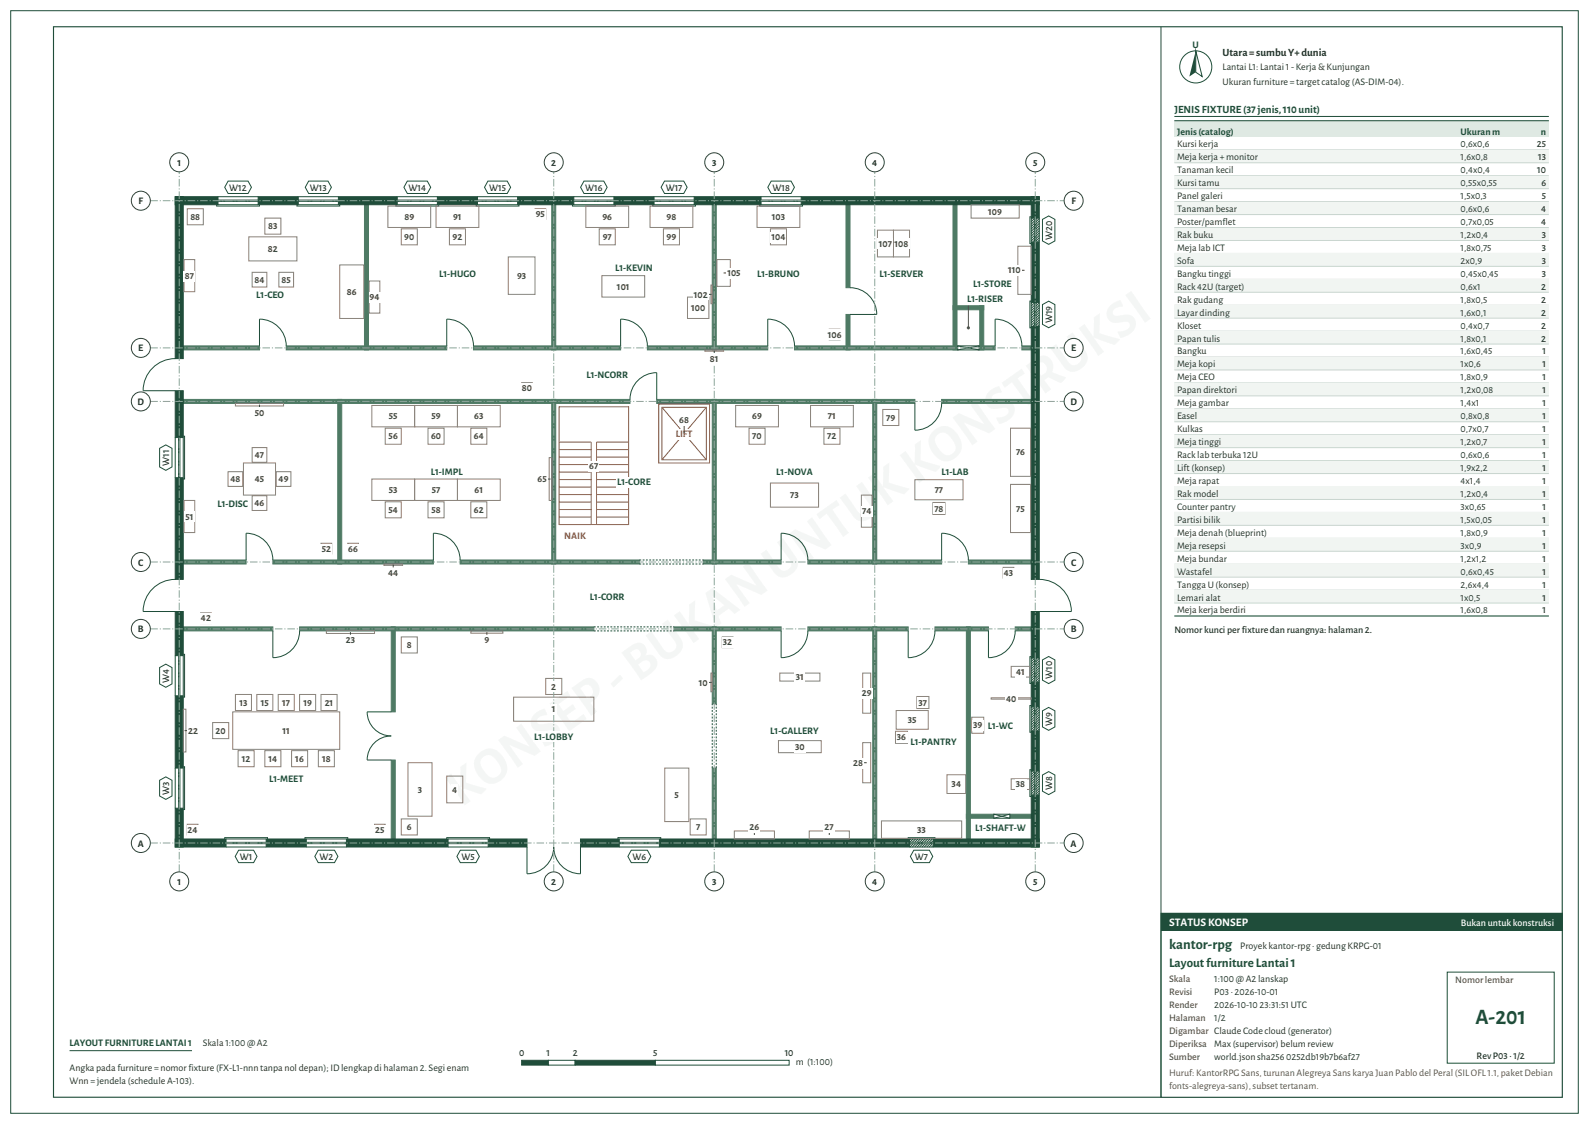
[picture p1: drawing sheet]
<svg xmlns="http://www.w3.org/2000/svg" width="594mm" height="420mm" viewBox="0 0 594 420" stroke-linecap="round" stroke-linejoin="round" font-family="sans-serif">
<g fill="#4e7a64" stroke="#4e7a64" stroke-width=".37">
<path d="M66.3 234.2h35.7v1.5h-35.7z" fill-rule="evenodd"/>
<path d="M112 234.2h110v1.5h-110z" fill-rule="evenodd"/>
<path d="M252 234.2h40v1.5h-40z" fill-rule="evenodd"/>
<path d="M302 234.2h37.5v1.5h-37.5z" fill-rule="evenodd"/>
<path d="M66.3 209.2h25.7v1.5h-25.7z" fill-rule="evenodd"/>
<path d="M102 209.2h60v1.5h-60z" fill-rule="evenodd"/>
<path d="M172 209.2h67v1.5h-67z" fill-rule="evenodd"/>
<path d="M302 209.2h50v1.5h-50z" fill-rule="evenodd"/>
<path d="M66.3 149.2h169.2v1.5h-169.2z" fill-rule="evenodd"/>
<path d="M245.5 149.2h96.5v1.5h-96.5z" fill-rule="evenodd"/>
<path d="M352 149.2h35.8v1.5h-35.8z" fill-rule="evenodd"/>
<path d="M66.3 129.2h30.7v1.5h-30.7z" fill-rule="evenodd"/>
<path d="M107 129.2h60v1.5h-60z" fill-rule="evenodd"/>
<path d="M177 129.2h55v1.5h-55z" fill-rule="evenodd"/>
<path d="M242 129.2h45v1.5h-45z" fill-rule="evenodd"/>
<path d="M297 129.2h61v1.5h-61z" fill-rule="evenodd"/>
<path d="M126.2 149.2h1.6v61.5h-1.6z" fill-rule="evenodd"/>
<path d="M136.3 74.2h1.4v56.5h-1.4z" fill-rule="evenodd"/>
<path d="M146.2 284h1.6v31.7h-1.6z" fill-rule="evenodd"/>
<path d="M146.2 234.2h1.6v31.8h-1.6z" fill-rule="evenodd"/>
<path d="M206.3 149.2h1.4v61.5h-1.4z" fill-rule="evenodd"/>
<path d="M206.3 74.2h1.4v56.5h-1.4z" fill-rule="evenodd"/>
<path d="M266.3 287h1.5v28.7h-1.5z" fill-rule="evenodd"/>
<path d="M266.3 149.2h1.5v61.5h-1.5z" fill-rule="evenodd"/>
<path d="M266.3 74.2h1.5v56.5h-1.5z" fill-rule="evenodd"/>
<path d="M316.3 74.2h1.5v33.3h-1.5z" fill-rule="evenodd"/>
<path d="M326.2 234.2h1.5v81.5h-1.5z" fill-rule="evenodd"/>
<path d="M326.2 149.2h1.5v61.5h-1.5z" fill-rule="evenodd"/>
<path d="M356.3 74.2h1.4v56.5h-1.4z" fill-rule="evenodd"/>
<path d="M361.3 234.2h1.5v81.5h-1.5z" fill-rule="evenodd"/>
</g>
<g fill="#1f4d3a" stroke="#1f4d3a" stroke-width=".37">
<path d="M65.5 313.5h19v3h-19z" fill-rule="evenodd"/>
<path d="M99.5 313.5h15v3h-15z" fill-rule="evenodd"/>
<path d="M129.5 313.5h38v3h-38z" fill-rule="evenodd"/>
<path d="M182.5 313.5h14.5v3h-14.5z" fill-rule="evenodd"/>
<path d="M217 313.5h14.5v3h-14.5z" fill-rule="evenodd"/>
<path d="M246.5 313.5h93.5v3h-93.5z" fill-rule="evenodd"/>
<path d="M349 313.5h39.5v3h-39.5z" fill-rule="evenodd"/>
<path d="M65.5 73.5h16v3h-16z" fill-rule="evenodd"/>
<path d="M96.5 73.5h15v3h-15z" fill-rule="evenodd"/>
<path d="M126.5 73.5h22v3h-22z" fill-rule="evenodd"/>
<path d="M163.5 73.5h15v3h-15z" fill-rule="evenodd"/>
<path d="M193.5 73.5h21v3h-21z" fill-rule="evenodd"/>
<path d="M229.5 73.5h15v3h-15z" fill-rule="evenodd"/>
<path d="M259.5 73.5h25v3h-25z" fill-rule="evenodd"/>
<path d="M299.5 73.5h89v3h-89z" fill-rule="evenodd"/>
<path d="M65.5 302h3v14.5h-3z" fill-rule="evenodd"/>
<path d="M65.5 260h3v27h-3z" fill-rule="evenodd"/>
<path d="M65.5 228.5h3v16.5h-3z" fill-rule="evenodd"/>
<path d="M65.5 178.5h3v38h-3z" fill-rule="evenodd"/>
<path d="M65.5 146h3v17.5h-3z" fill-rule="evenodd"/>
<path d="M65.5 73.5h3v60.5h-3z" fill-rule="evenodd"/>
<path d="M385.5 297.1h3v19.4h-3z" fill-rule="evenodd"/>
<path d="M385.5 122h3v94.5h-3z" fill-rule="evenodd"/>
<path d="M385.5 90.5h3v22.5h-3z" fill-rule="evenodd"/>
<path d="M385.5 73.5h3v8h-3z" fill-rule="evenodd"/>
</g>
<path d="M65.5 134a12 12 0 0 0-12 12h12M97 129.2v-10a10 10 0 0 1 10 10M65.5 216.5a12 12 0 0 0-12 12h12M92 209.2v-10a10 10 0 0 1 10 10M102 235.7v10a10 10 0 0 0 10-10M146.2 266h-9a9 9 0 0 0 9 9 9 9 0 0 0-9 9h9M84 313.5v-.5h16v.5M84.5 316.5h15M84.5 313.5h15M84.5 315.2h15M84.5 314.7h15M197 316.5v10a10 10 0 0 0 10-10 10 10 0 0 0 10 10v-10" fill="none" stroke="#1f4d3a" stroke-width=".37"/>
<path d="M89.2 317.7h5.6l1.3 2.3-1.3 2.3h-5.6l-1.3-2.3z" fill-rule="evenodd" fill="#fff" stroke="#1f4d3a" stroke-width=".37"/>
<path d="M114 313.5v-.5h16v.5M114.5 316.5h15M114.5 313.5h15M114.5 315.2h15M114.5 314.7h15" fill="none" stroke="#1f4d3a" stroke-width=".37"/>
<path d="M119 317.7h6l1.3 2.3-1.3 2.3h-6l-1.3-2.3z" fill-rule="evenodd" fill="#fff" stroke="#1f4d3a" stroke-width=".37"/>
<path d="M65.5 287v15M66.8 287v15M67.2 287v15M68.5 286.5h.5v16h-.5M68.5 287v15" fill="none" stroke="#1f4d3a" stroke-width=".37"/>
<path d="M59.7 291.6l2.3-1.3 2.3 1.3v5.8l-2.3 1.3-2.3-1.3z" fill-rule="evenodd" fill="#fff" stroke="#1f4d3a" stroke-width=".37"/>
<path d="M65.5 245v15M66.8 245v15M67.2 245v15M68.5 244.5h.5v16h-.5M68.5 245v15" fill="none" stroke="#1f4d3a" stroke-width=".37"/>
<path d="M59.7 249.4l2.3-1.2 2.3 1.2v6.2l-2.3 1.2-2.3-1.2z" fill-rule="evenodd" fill="#fff" stroke="#1f4d3a" stroke-width=".37"/>
<path d="M167 313.5v-.5h16v.5M167.5 316.5h15M167.5 313.5h15M167.5 315.2h15M167.5 314.7h15" fill="none" stroke="#1f4d3a" stroke-width=".37"/>
<path d="M172.1 317.7h5.8l1.3 2.3-1.3 2.3h-5.8l-1.3-2.3z" fill-rule="evenodd" fill="#fff" stroke="#1f4d3a" stroke-width=".37"/>
<path d="M231 313.5v-.5h16v.5M231.5 316.5h15M231.5 313.5h15M231.5 315.2h15M231.5 314.7h15" fill="none" stroke="#1f4d3a" stroke-width=".37"/>
<path d="M236 317.7h6l1.3 2.3-1.3 2.3h-6l-1.3-2.3z" fill-rule="evenodd" fill="#fff" stroke="#1f4d3a" stroke-width=".37"/>
<g fill="none" stroke="#1f4d3a" stroke-width=".37">
<path d="M339.5 313.5v-.5h10v.5M340 316.5h9M340 313.5h9M340 315.2h9M340 314.7h9M340.4 313.5l-.4 .4M341.4 313.5l-1.4 1.3M342.2 313.5l-2.2 2.2M343.2 313.5l-3.1 3M344 313.5l-2.9 3M344.9 313.5l-2.9 3M345.8 313.5l-2.9 3"/>
<path d="M346.8 313.5l-3.1 3M347.7 313.5l-3.1 3M348.5 313.5l-3 3M349 313.9l-2.6 2.6M349 314.8l-1.6 1.7M349 315.7l-.7 .8"/>
</g>
<path d="M341.6 317.7h5.8l1.3 2.3-1.3 2.3h-5.8l-1.3-2.3z" fill-rule="evenodd" fill="#fff" stroke="#1f4d3a" stroke-width=".37"/>
<path d="M65.5 163.5v15M66.8 163.5v15M67.2 163.5v15M68.5 163h.5v16h-.5M68.5 163.5v15" fill="none" stroke="#1f4d3a" stroke-width=".37"/>
<path d="M59.7 167.5l2.3-1.3 2.3 1.3v7l-2.3 1.3-2.3-1.3z" fill-rule="evenodd" fill="#fff" stroke="#1f4d3a" stroke-width=".37"/>
<path d="M81 76.5v.5h16v-.5M81.5 76.5h15M81.5 73.5h15M81.5 75.2h15M81.5 74.7h15" fill="none" stroke="#1f4d3a" stroke-width=".37"/>
<path d="M85.3 67.7h7.4l1.3 2.3-1.3 2.3h-7.4l-1.3-2.3z" fill-rule="evenodd" fill="#fff" stroke="#1f4d3a" stroke-width=".37"/>
<path d="M111 76.5v.5h16v-.5M111.5 76.5h15M111.5 73.5h15M111.5 75.2h15M111.5 74.7h15" fill="none" stroke="#1f4d3a" stroke-width=".37"/>
<path d="M115.4 67.7h7.2l1.3 2.3-1.3 2.3h-7.2l-1.3-2.3z" fill-rule="evenodd" fill="#fff" stroke="#1f4d3a" stroke-width=".37"/>
<path d="M148 76.5v.5h16v-.5M148.5 76.5h15M148.5 73.5h15M148.5 75.2h15M148.5 74.7h15" fill="none" stroke="#1f4d3a" stroke-width=".37"/>
<path d="M152.3 67.7h7.4l1.3 2.3-1.3 2.3h-7.4l-1.3-2.3z" fill-rule="evenodd" fill="#fff" stroke="#1f4d3a" stroke-width=".37"/>
<path d="M178 76.5v.5h16v-.5M178.5 76.5h15M178.5 73.5h15M178.5 75.2h15M178.5 74.7h15" fill="none" stroke="#1f4d3a" stroke-width=".37"/>
<path d="M182.4 67.7h7.2l1.3 2.3-1.3 2.3h-7.2l-1.3-2.3z" fill-rule="evenodd" fill="#fff" stroke="#1f4d3a" stroke-width=".37"/>
<path d="M214 76.5v.5h16v-.5M214.5 76.5h15M214.5 73.5h15M214.5 75.2h15M214.5 74.7h15" fill="none" stroke="#1f4d3a" stroke-width=".37"/>
<path d="M218.3 67.7h7.4l1.3 2.3-1.3 2.3h-7.4l-1.3-2.3z" fill-rule="evenodd" fill="#fff" stroke="#1f4d3a" stroke-width=".37"/>
<path d="M244 76.5v.5h16v-.5M244.5 76.5h15M244.5 73.5h15M244.5 75.2h15M244.5 74.7h15" fill="none" stroke="#1f4d3a" stroke-width=".37"/>
<path d="M248.4 67.7h7.2l1.3 2.3-1.3 2.3h-7.2l-1.3-2.3z" fill-rule="evenodd" fill="#fff" stroke="#1f4d3a" stroke-width=".37"/>
<path d="M284 76.5v.5h16v-.5M284.5 76.5h15M284.5 73.5h15M284.5 75.2h15M284.5 74.7h15" fill="none" stroke="#1f4d3a" stroke-width=".37"/>
<path d="M288.3 67.7h7.4l1.3 2.3-1.3 2.3h-7.4l-1.3-2.3z" fill-rule="evenodd" fill="#fff" stroke="#1f4d3a" stroke-width=".37"/>
<g fill="none" stroke="#1f4d3a" stroke-width=".37">
<path d="M385.5 81h-.5v10h.5M385.5 81.5v9M385.9 81.5l-.4 .4M386.7 81.5v9M386.9 81.5l-1.4 1.3M387.3 81.5v9M387.8 81.5l-2.3 2.2M388.5 81.5v9M388.5 81.6l-3 3M388.5 82.5l-3 3M388.5 83.4l-3 3M388.5 84.3l-3 3"/>
<path d="M388.5 85.2l-3 3M388.5 86.1l-3 3M388.5 87l-3 3M388.5 87.9l-2.6 2.6M388.5 88.8l-1.6 1.7M388.5 89.7l-.7 .8"/>
</g>
<path d="M389.7 82l2.3-1.3 2.3 1.3v8l-2.3 1.3-2.3-1.3z" fill-rule="evenodd" fill="#fff" stroke="#1f4d3a" stroke-width=".37"/>
<g fill="none" stroke="#8a8076" stroke-width=".37">
<path d="M70 78h6v6h-6zM145 77h16v8h-16zM163 77h16v8h-16zM200 78h4v4h-4zM219 77h16v8h-16zM243 77h16v8h-16zM283 77h16v8h-16zM363 76.5h18v5h-18zM68.8 97h4v12h-4zM93 88.5h18v9h-18zM99 81.5h6v6h-6zM127 99h9v20h-9z"/>
<path d="M150 85.5h6v6h-6zM168 85.5h6v6h-6zM190 96h10v14h-10zM224 85.5h6v6h-6zM248 85.5h6v6h-6zM268 97h5v10h-5zM288 85.5h6v6h-6zM328 86h6v10h-6zM334 86h6v10h-6zM380.5 92h5v18h-5zM94.3 101.7h5.4v5.5h-5.4zM104.2 101.7h5.6v5.5h-5.6z"/>
<path d="M138 105h4v12h-4zM88 150.7h18v1h-18zM139 151.5h16v8h-16zM144 160h6v6h-6zM155 151.5h16v8h-16zM85.2 176.2h5.6v5.5h-5.6zM91 173h12v12h-12zM94.3 167.2h5.4v5.5h-5.4zM103.3 176.2h5.4v5.5h-5.4zM139 179h16v8h-16zM155 179h16v8h-16zM68.8 187h4v12h-4z"/>
<path d="M94.3 185.2h5.4v5.5h-5.4zM144 187.5h6v6h-6zM120 203h4v4h-4zM130 203h4v4h-4zM143.5 210.7h7v.5h-7zM75 229h4v4h-4zM122 235.7h18v1h-18zM150 238h6v6h-6zM88 259.5h6v6h-6zM96 259.5h6v6h-6zM104 259.5h6v6h-6zM112 259.5h6v6h-6z"/>
<path d="M120 259.5h6v6h-6zM68.5 265h1v16h-1zM79.5 270h6v6h-6zM87 266h40v14h-40zM89 280.5h6v6h-6zM99 280.5h6v6h-6zM109 280.5h6v6h-6zM119 280.5h6v6h-6zM152.5 285h9v20h-9zM70 308h4v4h-4zM140 308h4v4h-4zM150 306h6v6h-6z"/>
<path d="M258 306h6v6h-6zM274.5 310.5h15v3h-15zM302.5 310.5h15v3h-15zM329.5 306.7h30v6.5h-30z"/>
</g>
<path d="M209 152h26v44h-26z" fill="none" stroke="#b5532f" stroke-width=".37"/>
<path d="M67 325.8v-261.6" fill="none" stroke="#8fa99b" stroke-width=".37" stroke-dasharray="2.8 .7 .4 .7" stroke-linecap="butt"/>
<g fill="#fff" stroke="#2f4238" stroke-width=".37">
<circle cx="67" cy="329.4" r="3.6"/>
<circle cx="67" cy="60.6" r="3.6"/>
</g>
<path d="M207 325.8v-261.6" fill="none" stroke="#8fa99b" stroke-width=".37" stroke-dasharray="2.8 .7 .4 .7" stroke-linecap="butt"/>
<g fill="#fff" stroke="#2f4238" stroke-width=".37">
<circle cx="207" cy="329.4" r="3.6"/>
<circle cx="207" cy="60.6" r="3.6"/>
</g>
<path d="M267 325.8v-261.6" fill="none" stroke="#8fa99b" stroke-width=".37" stroke-dasharray="2.8 .7 .4 .7" stroke-linecap="butt"/>
<g fill="#fff" stroke="#2f4238" stroke-width=".37">
<circle cx="267" cy="329.4" r="3.6"/>
<circle cx="267" cy="60.6" r="3.6"/>
</g>
<path d="M327 325.8v-261.6" fill="none" stroke="#8fa99b" stroke-width=".37" stroke-dasharray="2.8 .7 .4 .7" stroke-linecap="butt"/>
<g fill="#fff" stroke="#2f4238" stroke-width=".37">
<circle cx="327" cy="329.4" r="3.6"/>
<circle cx="327" cy="60.6" r="3.6"/>
</g>
<path d="M387 325.8v-261.6" fill="none" stroke="#8fa99b" stroke-width=".37" stroke-dasharray="2.8 .7 .4 .7" stroke-linecap="butt"/>
<g fill="#fff" stroke="#2f4238" stroke-width=".37">
<circle cx="387" cy="329.4" r="3.6"/>
<circle cx="387" cy="60.6" r="3.6"/>
</g>
<path d="M56.2 315h341.6" fill="none" stroke="#8fa99b" stroke-width=".37" stroke-dasharray="2.8 .7 .4 .7" stroke-linecap="butt"/>
<g fill="#fff" stroke="#2f4238" stroke-width=".37">
<circle cx="52.6" cy="315" r="3.6"/>
<circle cx="401.4" cy="315" r="3.6"/>
</g>
<path d="M56.2 235h341.6" fill="none" stroke="#8fa99b" stroke-width=".37" stroke-dasharray="2.8 .7 .4 .7" stroke-linecap="butt"/>
<circle cx="52.6" cy="235" r="3.6" fill="#fff" stroke="#2f4238" stroke-width=".37"/>
<path d="M56.2 210h341.6" fill="none" stroke="#8fa99b" stroke-width=".37" stroke-dasharray="2.8 .7 .4 .7" stroke-linecap="butt"/>
<circle cx="52.6" cy="210" r="3.6" fill="#fff" stroke="#2f4238" stroke-width=".37"/>
<path d="M56.2 150h341.6" fill="none" stroke="#8fa99b" stroke-width=".37" stroke-dasharray="2.8 .7 .4 .7" stroke-linecap="butt"/>
<circle cx="52.6" cy="150" r="3.6" fill="#fff" stroke="#2f4238" stroke-width=".37"/>
<path d="M56.2 130h341.6" fill="none" stroke="#8fa99b" stroke-width=".37" stroke-dasharray="2.8 .7 .4 .7" stroke-linecap="butt"/>
<circle cx="52.6" cy="130" r="3.6" fill="#fff" stroke="#2f4238" stroke-width=".37"/>
<path d="M56.2 75h341.6" fill="none" stroke="#8fa99b" stroke-width=".37" stroke-dasharray="2.8 .7 .4 .7" stroke-linecap="butt"/>
<g fill="#fff" stroke="#2f4238" stroke-width=".37">
<circle cx="52.6" cy="75" r="3.6"/>
<circle cx="401.4" cy="75" r="3.6"/>
</g>
<g fill="#fff">
<path d="M100.2 289.4h13.6v3.9h-13.6z" fill-rule="evenodd"/>
<path d="M364.2 307.4h19.6v3.9h-19.6z" fill-rule="evenodd"/>
<path d="M80.9 186.4h12.2v3.9h-12.2z" fill-rule="evenodd"/>
<path d="M95.4 108.4h11.2v3.9h-11.2z" fill-rule="evenodd"/>
<path d="M163.8 100.4h14.4v3.9h-14.4z" fill-rule="evenodd"/>
<path d="M229.6 98.4h14.8v3.9h-14.8z" fill-rule="evenodd"/>
<path d="M282.7 100.4h16.6v3.9h-16.6z" fill-rule="evenodd"/>
<path d="M328.4 100.4h17.2v3.9h-17.2z" fill-rule="evenodd"/>
<path d="M155.8 293.2h2.4v3.9h-2.4z" fill-rule="evenodd"/>
<path d="M151.7 307.2h2.6v3.9h-2.6z" fill-rule="evenodd"/>
<path d="M259.9 307.2h2.2v3.9h-2.2z" fill-rule="evenodd"/>
<path d="M151.7 239.2h2.6v3.9h-2.6z" fill-rule="evenodd"/>
<path d="M105.2 271.2h3.6v3.9h-3.6z" fill-rule="evenodd"/>
<path d="M90 281.7h4v3.9h-4z" fill-rule="evenodd"/>
<path d="M89.1 260.7h3.8v3.9h-3.8z" fill-rule="evenodd"/>
<path d="M100 281.7h4v3.9h-4z" fill-rule="evenodd"/>
<path d="M97.1 260.7h3.8v3.9h-3.8z" fill-rule="evenodd"/>
<path d="M110 281.7h4v3.9h-4z" fill-rule="evenodd"/>
<path d="M105.2 260.7h3.6v3.9h-3.6z" fill-rule="evenodd"/>
<path d="M120 281.7h4v3.9h-4z" fill-rule="evenodd"/>
<path d="M113.1 260.7h3.8v3.9h-3.8z" fill-rule="evenodd"/>
<path d="M80.2 271.2h4.6v3.9h-4.6z" fill-rule="evenodd"/>
<path d="M121 260.7h4v3.9h-4z" fill-rule="evenodd"/>
</g>
<path d="M69 273h1" fill="none" stroke="#4a423b" stroke-width=".37"/>
<path d="M70 271.2h4.5v3.9h-4.5z" fill-rule="evenodd" fill="#fff"/>
<path d="M131 236.2v1" fill="none" stroke="#4a423b" stroke-width=".37"/>
<g fill="#fff">
<path d="M128.9 237.3h4.2v4h-4.2z" fill-rule="evenodd"/>
<path d="M69.8 308.2h4.4v3.9h-4.4z" fill-rule="evenodd"/>
<path d="M139.9 308.2h4.2v3.9h-4.2z" fill-rule="evenodd"/>
</g>
<path d="M282 311v1" fill="none" stroke="#4a423b" stroke-width=".37"/>
<path d="M279.8 307.2h4.4v3.9h-4.4z" fill-rule="evenodd" fill="#fff"/>
<path d="M310 311v1" fill="none" stroke="#4a423b" stroke-width=".37"/>
<g fill="#fff">
<path d="M307.9 307.2h4.2v3.9h-4.2z" fill-rule="evenodd"/>
<path d="M342.5 308.2h4v3.9h-4z" fill-rule="evenodd"/>
<path d="M74.8 229.2h4.4v3.9h-4.4z" fill-rule="evenodd"/>
</g>
<path d="M147 211v1" fill="none" stroke="#4a423b" stroke-width=".37"/>
<g fill="#fff">
<path d="M144.8 212.1h4.4v4h-4.4z" fill-rule="evenodd"/>
<path d="M94.9 177.2h4.2v3.9h-4.2z" fill-rule="evenodd"/>
<path d="M94.8 186.2h4.4v3.9h-4.4z" fill-rule="evenodd"/>
<path d="M94.9 168.2h4.2v3.9h-4.2z" fill-rule="evenodd"/>
<path d="M85.8 177.2h4.4v3.9h-4.4z" fill-rule="evenodd"/>
<path d="M103.8 177.2h4.4v3.9h-4.4z" fill-rule="evenodd"/>
</g>
<path d="M97 151.2v1" fill="none" stroke="#4a423b" stroke-width=".37"/>
<g fill="#fff">
<path d="M94.9 152.3h4.2v4h-4.2z" fill-rule="evenodd"/>
<path d="M68.9 191.2h3.8v3.9h-3.8z" fill-rule="evenodd"/>
<path d="M119.9 203.2h4.2v3.9h-4.2z" fill-rule="evenodd"/>
<path d="M145 181.2h4v3.9h-4z" fill-rule="evenodd"/>
<path d="M144.9 188.7h4.2v3.9h-4.2z" fill-rule="evenodd"/>
<path d="M145 153.7h4v3.9h-4z" fill-rule="evenodd"/>
<path d="M144.9 161.2h4.2v3.9h-4.2z" fill-rule="evenodd"/>
<path d="M129.8 203.2h4.4v3.9h-4.4z" fill-rule="evenodd"/>
<path d="M99.8 91.2h4.4v3.9h-4.4z" fill-rule="evenodd"/>
<path d="M99.9 82.7h4.2v3.9h-4.2z" fill-rule="evenodd"/>
<path d="M94.8 102.7h4.4v3.9h-4.4z" fill-rule="evenodd"/>
<path d="M104.9 102.7h4.2v3.9h-4.2z" fill-rule="evenodd"/>
<path d="M129.3 107.2h4.4v3.9h-4.4z" fill-rule="evenodd"/>
<path d="M68.7 101.2h4.2v3.9h-4.2z" fill-rule="evenodd"/>
<path d="M70.8 79.2h4.4v3.9h-4.4z" fill-rule="evenodd"/>
<path d="M150.8 79.2h4.4v3.9h-4.4z" fill-rule="evenodd"/>
<path d="M150.8 86.7h4.4v3.9h-4.4z" fill-rule="evenodd"/>
<path d="M169.1 79.2h3.8v3.9h-3.8z" fill-rule="evenodd"/>
<path d="M168.8 86.7h4.4v3.9h-4.4z" fill-rule="evenodd"/>
<path d="M192.9 101.2h4.2v3.9h-4.2z" fill-rule="evenodd"/>
<path d="M137.8 109.2h4.4v3.9h-4.4z" fill-rule="evenodd"/>
<path d="M199.9 78.2h4.2v3.9h-4.2z" fill-rule="evenodd"/>
<path d="M224.9 79.2h4.2v3.9h-4.2z" fill-rule="evenodd"/>
<path d="M225 86.7h4v3.9h-4z" fill-rule="evenodd"/>
<path d="M248.8 79.2h4.4v3.9h-4.4z" fill-rule="evenodd"/>
<path d="M248.9 86.7h4.2v3.9h-4.2z" fill-rule="evenodd"/>
<path d="M288.2 79.2h5.6v3.9h-5.6z" fill-rule="evenodd"/>
<path d="M288 86.7h6v3.9h-6z" fill-rule="evenodd"/>
<path d="M271.5 100.2h5.7v3.9h-5.7z" fill-rule="evenodd"/>
<path d="M328.2 89.2h5.6v3.9h-5.6z" fill-rule="evenodd"/>
<path d="M334.1 89.2h5.8v3.9h-5.8z" fill-rule="evenodd"/>
<path d="M369.1 77.2h5.8v3.9h-5.8z" fill-rule="evenodd"/>
</g>
<path d="M382 101h1" fill="none" stroke="#4a423b" stroke-width=".37"/>
<path d="M376.5 99.2h5.5v3.9h-5.5z" fill-rule="evenodd" fill="#fff"/>
<path d="M20 10h564v400h-564z" fill="none" stroke="#1f4d3a" stroke-width=".42"/>
<path d="M4 4h586v412h-586z" fill="none" stroke="#1f4d3a" stroke-width=".37"/>
<path d="M434 341.3h150v68.7h-150z" fill-rule="evenodd" fill="#fff" stroke="#1f4d3a" stroke-width=".37"/>
<path d="M434 341.3h150v6.6h-150z" fill-rule="evenodd" fill="#1f4d3a"/>
<path d="M434 10v400M541 363.2h40v34.1h-40zM26 392.6h45.8" fill="none" stroke="#1f4d3a" stroke-width=".37"/>
<path d="M195 396.2h10v1.8h-10z" fill-rule="evenodd" fill="#1f4d3a" stroke="#1f4d3a" stroke-width=".37"/>
<path d="M205 396.2h10v1.8h-10z" fill-rule="evenodd" fill="#fff" stroke="#1f4d3a" stroke-width=".37"/>
<path d="M215 396.2h30v1.8h-30z" fill-rule="evenodd" fill="#1f4d3a" stroke="#1f4d3a" stroke-width=".37"/>
<path d="M245 396.2h50v1.8h-50z" fill-rule="evenodd" fill="#fff" stroke="#1f4d3a" stroke-width=".37"/>
<circle cx="447" cy="25" r="6" fill="none" stroke="#1f4d3a" stroke-width=".37"/>
<path d="M447 19v8l-2.4 1.6z" fill="#1f4d3a"/>
<path d="M447 19l2.4 9.6-2.4-1.6z" fill="#fff" stroke="#1f4d3a" stroke-width=".37"/>
<path d="M439 43.5h140" fill="none" stroke="#1f4d3a" stroke-width=".37"/>
<path d="M439 45.1h140v6.1h-140z" fill-rule="evenodd" fill="#dfe9e3"/>
<path d="M439 56h140" fill="none" stroke="#c9d6cf" stroke-width=".37"/>
<path d="M439 56h140v4.8h-140z" fill-rule="evenodd" fill="#f1f5f2"/>
<path d="M439 60.8h140M439 65.7h140" fill="none" stroke="#c9d6cf" stroke-width=".37"/>
<path d="M439 65.7h140v4.8h-140z" fill-rule="evenodd" fill="#f1f5f2"/>
<path d="M439 70.5h140M439 75.3h140" fill="none" stroke="#c9d6cf" stroke-width=".37"/>
<path d="M439 75.3h140v4.9h-140z" fill-rule="evenodd" fill="#f1f5f2"/>
<path d="M439 80.2h140M439 85h140" fill="none" stroke="#c9d6cf" stroke-width=".37"/>
<path d="M439 85h140v4.9h-140z" fill-rule="evenodd" fill="#f1f5f2"/>
<path d="M439 89.9h140M439 94.7h140" fill="none" stroke="#c9d6cf" stroke-width=".37"/>
<path d="M439 94.7h140v4.8h-140z" fill-rule="evenodd" fill="#f1f5f2"/>
<path d="M439 99.5h140M439 104.4h140" fill="none" stroke="#c9d6cf" stroke-width=".37"/>
<path d="M439 104.4h140v4.8h-140z" fill-rule="evenodd" fill="#f1f5f2"/>
<path d="M439 109.2h140M439 114.1h140" fill="none" stroke="#c9d6cf" stroke-width=".37"/>
<path d="M439 114.1h140v4.8h-140z" fill-rule="evenodd" fill="#f1f5f2"/>
<path d="M439 118.9h140M439 123.7h140" fill="none" stroke="#c9d6cf" stroke-width=".37"/>
<path d="M439 123.7h140v4.9h-140z" fill-rule="evenodd" fill="#f1f5f2"/>
<path d="M439 128.6h140M439 133.4h140" fill="none" stroke="#c9d6cf" stroke-width=".37"/>
<path d="M439 133.4h140v4.8h-140z" fill-rule="evenodd" fill="#f1f5f2"/>
<path d="M439 138.2h140M439 143.1h140" fill="none" stroke="#c9d6cf" stroke-width=".37"/>
<path d="M439 143.1h140v4.8h-140z" fill-rule="evenodd" fill="#f1f5f2"/>
<path d="M439 147.9h140M439 152.8h140" fill="none" stroke="#c9d6cf" stroke-width=".37"/>
<path d="M439 152.8h140v4.8h-140z" fill-rule="evenodd" fill="#f1f5f2"/>
<path d="M439 157.6h140M439 162.4h140" fill="none" stroke="#c9d6cf" stroke-width=".37"/>
<path d="M439 162.4h140v4.9h-140z" fill-rule="evenodd" fill="#f1f5f2"/>
<path d="M439 167.3h140M439 172.1h140" fill="none" stroke="#c9d6cf" stroke-width=".37"/>
<path d="M439 172.1h140v4.9h-140z" fill-rule="evenodd" fill="#f1f5f2"/>
<path d="M439 177h140M439 181.8h140" fill="none" stroke="#c9d6cf" stroke-width=".37"/>
<path d="M439 181.8h140v4.8h-140z" fill-rule="evenodd" fill="#f1f5f2"/>
<path d="M439 186.6h140M439 191.5h140" fill="none" stroke="#c9d6cf" stroke-width=".37"/>
<path d="M439 191.5h140v4.8h-140z" fill-rule="evenodd" fill="#f1f5f2"/>
<path d="M439 196.3h140M439 201.1h140" fill="none" stroke="#c9d6cf" stroke-width=".37"/>
<path d="M439 201.1h140v4.9h-140z" fill-rule="evenodd" fill="#f1f5f2"/>
<path d="M439 206h140M439 210.8h140" fill="none" stroke="#c9d6cf" stroke-width=".37"/>
<path d="M439 210.8h140v4.9h-140z" fill-rule="evenodd" fill="#f1f5f2"/>
<path d="M439 215.7h140M439 220.5h140" fill="none" stroke="#c9d6cf" stroke-width=".37"/>
<path d="M439 220.5h140v4.8h-140z" fill-rule="evenodd" fill="#f1f5f2"/>
<path d="M439 225.3h140M439 230.2h140" fill="none" stroke="#c9d6cf" stroke-width=".37"/>
<path d="M439 45.1h140M439 230.2h140" fill="none" stroke="#1f4d3a" stroke-width=".37"/>
<text font-size="19.8" fill="#fff" x="172.5" y="301.8" transform="rotate(-35 172.5 301.8)">KONSEP - BUKAN UNTUK KONSTRUKSI</text>
<text font-size="8.2" fill="#1f4d3a" x="551.6" y="382.7">A-201</text>
<text font-size="5.4" fill="#1f4d3a" x="437" y="354.6">kantor-rpg</text>
<text font-size="4.9" fill="#1f4d3a" x="437" y="361.3">Layout furniture Lantai 1</text>
<text font-size="4.3" fill="#fff" x="437" y="346.1">STATUS KONSEP</text>
<text font-size="4.1" fill="#22302a" x="457" y="20.7">Utara = sumbu Y+ dunia</text>
<text font-size="4.1" fill="#1f4d3a" x="439" y="42.1">JENIS FIXTURE (37 jenis, 110 unit)</text>
<g font-size="3.7" fill="#1f4d3a">
<text x="445.8" y="17.8">U</text>
<text x="440" y="50.4">Jenis (catalog)</text>
<text x="546" y="50.4">Ukuran m</text>
<text x="576" y="50.4">n</text>
<text x="229.9" y="101.3">L1-KEVIN</text>
<text x="164.1" y="103.3">L1-HUGO</text>
<text x="283" y="103.3">L1-BRUNO</text>
<text x="328.8" y="103.3">L1-SERVER</text>
<text x="363.8" y="107.3">L1-STORE</text>
<text x="95.8" y="111.3">L1-CEO</text>
<text x="361.5" y="113">L1-RISER</text>
<text x="219.2" y="141.3">L1-NCORR</text>
<text x="161" y="177.3">L1-IMPL</text>
<text x="290.2" y="177.3">L1-NOVA</text>
<text x="351.9" y="177.3">L1-LAB</text>
<text x="230.7" y="181.3">L1-CORE</text>
<text x="81.2" y="189.3">L1-DISC</text>
<text x="220.5" y="224.3">L1-CORR</text>
<text x="288" y="274.3">L1-GALLERY</text>
<text x="369.3" y="272.3">L1-WC</text>
<text x="199.7" y="276.3">L1-LOBBY</text>
<text x="340.4" y="278.3">L1-PANTRY</text>
<text x="100.6" y="292.3">L1-MEET</text>
<text x="364.5" y="310.3">L1-SHAFT-W</text>
<text x="26" y="391">LAYOUT FURNITURE LANTAI 1</text>
</g>
<g font-size="3.7" fill="#22302a">
<text x="457" y="26.2">Lantai L1: Lantai 1 - Kerja &amp; Kunjungan</text>
<text x="457" y="31.7">Ukuran furniture = target catalog (AS-DIM-04).</text>
<text x="440" y="55">Kursi kerja</text>
<text x="440" y="59.9">Meja kerja + monitor</text>
<text x="546" y="55">0,6x0,6</text>
<text x="546" y="59.9">1,6x0,8</text>
<text x="574.6" y="55">25</text>
<text x="575" y="59.9">13</text>
<text x="66.3" y="62">1</text>
<text x="206.1" y="62">2</text>
<text x="266.2" y="62">3</text>
<text x="326.1" y="62">4</text>
<text x="386.2" y="62">5</text>
<text x="440" y="64.7">Tanaman kecil</text>
<text x="546" y="64.7">0,4x0,4</text>
<text x="574.7" y="64.7">10</text>
<text x="85.7" y="71.3">W12</text>
<text x="115.8" y="71.3">W13</text>
<text x="152.7" y="71.3">W14</text>
<text x="182.8" y="71.3">W15</text>
<text x="218.8" y="71.3">W16</text>
<text x="248.9" y="71.3">W17</text>
<text x="288.7" y="71.3">W18</text>
<text x="440" y="69.6">Kursi tamu</text>
<text x="546" y="69.6">0,55x0,55</text>
<text x="576.2" y="69.6">6</text>
<text x="51.8" y="76.3">F</text>
<text x="400.5" y="76.3">F</text>
<text x="440" y="74.4">Panel galeri</text>
<text x="546" y="74.4">1,5x0,3</text>
<text x="576.4" y="74.4">5</text>
<text x="440" y="79.2">Tanaman besar</text>
<text x="546" y="79.2">0,6x0,6</text>
<text x="576.1" y="79.2">4</text>
<text x="393.3" y="89.6" transform="rotate(-90 393.3 89.6)">W20</text>
<text x="440" y="84.1">Poster/pamflet</text>
<text x="440" y="88.9">Rak buku</text>
<text x="546" y="84.1">0,7x0,05</text>
<text x="546" y="88.9">1,2x0,4</text>
<text x="576.1" y="84.1">4</text>
<text x="576.4" y="88.9">3</text>
<text x="440" y="93.7">Meja lab ICT</text>
<text x="546" y="93.7">1,8x0,75</text>
<text x="576.4" y="93.7">3</text>
<text x="440" y="98.6">Sofa</text>
<text x="546" y="98.6">2x0,9</text>
<text x="576.4" y="98.6">3</text>
<text x="440" y="103.4">Bangku tinggi</text>
<text x="546" y="103.4">0,45x0,45</text>
<text x="576.4" y="103.4">3</text>
<text x="440" y="108.3">Rack 42U (target)</text>
<text x="440" y="113.1">Rak gudang</text>
<text x="546" y="108.3">0,6x1</text>
<text x="546" y="113.1">1,8x0,5</text>
<text x="576.2" y="108.3">2</text>
<text x="576.2" y="113.1">2</text>
<text x="440" y="117.9">Layar dinding</text>
<text x="546" y="117.9">1,6x0,1</text>
<text x="576.2" y="117.9">2</text>
<text x="393.3" y="120.7" transform="rotate(-90 393.3 120.7)">W19</text>
<text x="440" y="122.8">Kloset</text>
<text x="546" y="122.8">0,4x0,7</text>
<text x="576.2" y="122.8">2</text>
<text x="51.7" y="131.3">E</text>
<text x="400.4" y="131.3">E</text>
<text x="440" y="127.6">Papan tulis</text>
<text x="546" y="127.6">1,8x0,1</text>
<text x="576.2" y="127.6">2</text>
<text x="440" y="132.5">Bangku</text>
<text x="440" y="137.3">Meja kopi</text>
<text x="546" y="132.5">1,6x0,45</text>
<text x="546" y="137.3">1x0,6</text>
<text x="576.6" y="132.5">1</text>
<text x="576.6" y="137.3">1</text>
<text x="440" y="142.1">Meja CEO</text>
<text x="546" y="142.1">1,8x0,9</text>
<text x="576.6" y="142.1">1</text>
<text x="440" y="147">Papan direktori</text>
<text x="546" y="147">1,2x0,08</text>
<text x="576.6" y="147">1</text>
<text x="51.4" y="151.3">D</text>
<text x="400.1" y="151.3">D</text>
<text x="440" y="151.8">Meja gambar</text>
<text x="546" y="151.8">1,4x1</text>
<text x="576.6" y="151.8">1</text>
<text x="440" y="156.7">Easel</text>
<text x="440" y="161.5">Kulkas</text>
<text x="546" y="156.7">0,8x0,8</text>
<text x="546" y="161.5">0,7x0,7</text>
<text x="576.6" y="156.7">1</text>
<text x="576.6" y="161.5">1</text>
<text x="440" y="166.3">Meja tinggi</text>
<text x="546" y="166.3">1,2x0,7</text>
<text x="576.6" y="166.3">1</text>
<text x="440" y="171.2">Rack lab terbuka 12U</text>
<text x="546" y="171.2">0,6x0,6</text>
<text x="576.6" y="171.2">1</text>
<text x="63.3" y="174" transform="rotate(-90 63.3 174)">W11</text>
<text x="440" y="176">Lift (konsep)</text>
<text x="546" y="176">1,9x2,2</text>
<text x="576.6" y="176">1</text>
<text x="440" y="180.8">Meja rapat</text>
<text x="440" y="185.7">Rak model</text>
<text x="546" y="180.8">4x1,4</text>
<text x="546" y="185.7">1,2x0,4</text>
<text x="576.6" y="180.8">1</text>
<text x="576.6" y="185.7">1</text>
<text x="440" y="190.5">Counter pantry</text>
<text x="546" y="190.5">3x0,65</text>
<text x="576.6" y="190.5">1</text>
<text x="440" y="195.4">Partisi bilik</text>
<text x="546" y="195.4">1,5x0,05</text>
<text x="576.6" y="195.4">1</text>
<text x="440" y="200.2">Meja denah (blueprint)</text>
<text x="546" y="200.2">1,8x0,9</text>
<text x="576.6" y="200.2">1</text>
<text x="440" y="205">Meja resepsi</text>
<text x="440" y="209.9">Meja bundar</text>
<text x="546" y="205">3x0,9</text>
<text x="546" y="209.9">1,2x1,2</text>
<text x="576.6" y="205">1</text>
<text x="576.6" y="209.9">1</text>
<text x="51.7" y="211.3">C</text>
<text x="400.4" y="211.3">C</text>
<text x="440" y="214.7">Wastafel</text>
<text x="546" y="214.7">0,6x0,45</text>
<text x="576.6" y="214.7">1</text>
<text x="440" y="219.6">Tangga U (konsep)</text>
<text x="546" y="219.6">2,6x4,4</text>
<text x="576.6" y="219.6">1</text>
<text x="440" y="224.4">Lemari alat</text>
<text x="546" y="224.4">1x0,5</text>
<text x="576.6" y="224.4">1</text>
<text x="440" y="229.2">Meja kerja berdiri</text>
<text x="546" y="229.2">1,6x0,8</text>
<text x="576.6" y="229.2">1</text>
<text x="51.6" y="236.3">B</text>
<text x="400.3" y="236.3">B</text>
<text x="439" y="236.5">Nomor kunci per fixture dan ruangnya: halaman 2.</text>
<text x="63.3" y="255.1" transform="rotate(-90 63.3 255.1)">W4</text>
<text x="393.3" y="253.7" transform="rotate(-90 393.3 253.7)">W10</text>
<text x="393.3" y="271.2" transform="rotate(-90 393.3 271.2)">W9</text>
<text x="63.3" y="297" transform="rotate(-90 63.3 297)">W3</text>
<text x="393.3" y="295.2" transform="rotate(-90 393.3 295.2)">W8</text>
<text x="51.5" y="316.3">A</text>
<text x="400.2" y="316.3">A</text>
<text x="89.6" y="321.3">W1</text>
<text x="119.4" y="321.3">W2</text>
<text x="172.5" y="321.3">W5</text>
<text x="236.4" y="321.3">W6</text>
<text x="342" y="321.3">W7</text>
<text x="66.3" y="330.7">1</text>
<text x="206.1" y="330.7">2</text>
<text x="266.2" y="330.7">3</text>
<text x="326.1" y="330.7">4</text>
<text x="386.2" y="330.7">5</text>
<text x="463.6" y="354.6">Proyek kantor-rpg · gedung KRPG-01</text>
<text x="453.9" y="366.9">1:100 @ A2 lanskap</text>
<text x="453.9" y="371.8">P03 · 2026-10-01</text>
<text x="453.9" y="376.6">2026-10-10 23:31:51 UTC</text>
<text x="453.9" y="381.5">1/2</text>
<text x="75.8" y="390.7">Skala 1:100 @ A2</text>
<text x="194" y="394.7">0</text>
<text x="204.3" y="394.7">1</text>
<text x="214.1" y="394.7">2</text>
<text x="244.2" y="394.7">5</text>
<text x="293.3" y="394.7">10</text>
<text x="453.9" y="391.2">Max (supervisor) belum review</text>
<text x="552" y="395.6">Rev P03 · 1/2</text>
<text x="26" y="400.3">Angka pada furniture = nomor fixture (FX-L1-nnn tanpa nol depan); ID lengkap di halaman 2. Segi enam</text>
<text x="297.5" y="397.8">m (1:100)</text>
<text x="453.9" y="396.1">world.json sha256 0252db19b7b6af27</text>
<text x="26" y="404.9">Wnn = jendela (schedule A-103).</text>
</g>
<g font-size="3.7" fill="#4a423b">
<text x="71.2" y="82.2">88</text>
<text x="151.2" y="82.2">89</text>
<text x="169.4" y="82.2">91</text>
<text x="200.3" y="81.2">95</text>
<text x="225.2" y="82.2">96</text>
<text x="249.2" y="82.2">98</text>
<text x="288.5" y="82.2">103</text>
<text x="369.4" y="80.2">109</text>
<text x="100.3" y="85.7">83</text>
<text x="151.1" y="89.7">90</text>
<text x="169.2" y="89.7">92</text>
<text x="225.3" y="89.7">97</text>
<text x="249.2" y="89.7">99</text>
<text x="288.4" y="89.7">104</text>
<text x="100.1" y="94.2">82</text>
<text x="328.5" y="92.2">107</text>
<text x="334.4" y="92.2">108</text>
<text x="69.1" y="104.2">87</text>
<text x="95.1" y="105.7">84</text>
<text x="105.3" y="105.7">85</text>
<text x="193.3" y="104.2">93</text>
<text x="271.9" y="103.2">105</text>
<text x="376.9" y="102.2">110</text>
<text x="129.7" y="110.2">86</text>
<text x="138.2" y="112.2">94</text>
<text x="230.6" y="108.2">101</text>
<text x="259.4" y="111.2">102</text>
<text x="258.4" y="116.2">100</text>
<text x="309.4" y="126.2">106</text>
<text x="265.4" y="135.1">81</text>
<text x="195.1" y="146.2">80</text>
<text x="95.2" y="155.3">50</text>
<text x="145.4" y="156.7">55</text>
<text x="161.3" y="156.7">59</text>
<text x="177.3" y="156.7">63</text>
<text x="253.9" y="158.2">68</text>
<text x="281.2" y="156.7">69</text>
<text x="309.5" y="156.7">71</text>
<text x="331.3" y="157.2">79</text>
<text x="145.3" y="164.2">56</text>
<text x="161.1" y="164.2">60</text>
<text x="177.2" y="164.2">64</text>
<text x="281.2" y="164.2">70</text>
<text x="309.3" y="164.2">72</text>
<text x="95.3" y="171.2">47</text>
<text x="379.8" y="170.2">76</text>
<text x="220.3" y="175.2">67</text>
<text x="86.1" y="180.2">48</text>
<text x="95.2" y="180.2">45</text>
<text x="104.2" y="180.2">49</text>
<text x="145.4" y="184.2">53</text>
<text x="161.4" y="184.2">57</text>
<text x="177.4" y="184.2">61</text>
<text x="201" y="180.2">65</text>
<text x="349.4" y="184.2">77</text>
<text x="95.2" y="189.2">46</text>
<text x="145.2" y="191.7">54</text>
<text x="161.3" y="191.7">58</text>
<text x="177.2" y="191.7">62</text>
<text x="295.4" y="186.2">73</text>
<text x="349.3" y="191.2">78</text>
<text x="379.9" y="191.2">75</text>
<text x="69.3" y="194.2">51</text>
<text x="322.3" y="192.2">74</text>
<text x="120.2" y="206.2">52</text>
<text x="130.2" y="206.2">66</text>
<text x="145.1" y="215.1">44</text>
<text x="375.2" y="215.2">43</text>
<text x="75.1" y="232.2">42</text>
<text x="129.2" y="240.3">23</text>
<text x="152.1" y="242.2">8</text>
<text x="181.1" y="240.3">9</text>
<text x="270.2" y="241.2">32</text>
<text x="206.1" y="257.7">2</text>
<text x="261.3" y="256.2">10</text>
<text x="297.5" y="254.2">31</text>
<text x="379.9" y="252.2">41</text>
<text x="89.5" y="263.7">13</text>
<text x="97.5" y="263.7">15</text>
<text x="105.5" y="263.7">17</text>
<text x="113.4" y="263.7">19</text>
<text x="121.4" y="263.7">21</text>
<text x="322.2" y="260.2">29</text>
<text x="343.4" y="263.7">37</text>
<text x="376.1" y="262.2">40</text>
<text x="206.3" y="266.2">1</text>
<text x="70.4" y="274.2">22</text>
<text x="80.6" y="274.2">20</text>
<text x="105.6" y="274.2">11</text>
<text x="339.4" y="270.2">35</text>
<text x="363.8" y="272.2">39</text>
<text x="297.2" y="280.2">30</text>
<text x="335.3" y="276.7">36</text>
<text x="90.4" y="284.7">12</text>
<text x="100.4" y="284.7">14</text>
<text x="110.4" y="284.7">16</text>
<text x="120.4" y="284.7">18</text>
<text x="318.9" y="286.2">28</text>
<text x="156.2" y="296.2">3</text>
<text x="169.1" y="296.2">4</text>
<text x="252.2" y="298.2">5</text>
<text x="355.7" y="294.2">34</text>
<text x="379.8" y="294.2">38</text>
<text x="70.1" y="311.2">24</text>
<text x="140.2" y="311.2">25</text>
<text x="152.1" y="310.2">6</text>
<text x="260.2" y="310.2">7</text>
<text x="280.2" y="310.2">26</text>
<text x="308.3" y="310.2">27</text>
<text x="342.9" y="311.2">33</text>
</g>
<g font-size="3.7" fill="#b5532f">
<text x="252.6" y="163.3">LIFT</text>
<text x="210.9" y="201.5">NAIK</text>
</g>
<text font-size="3.7" fill="#fff" x="546.1" y="346.1">Bukan untuk konstruksi</text>
<g font-size="3.7" fill="#5a524b">
<text x="437" y="366.9">Skala</text>
<text x="437" y="371.8">Revisi</text>
<text x="544" y="367.4">Nomor lembar</text>
<text x="437" y="376.6">Render</text>
<text x="437" y="381.5">Halaman</text>
<text x="437" y="386.3">Digambar Claude Code cloud (generator)</text>
<text x="437" y="391.2">Diperiksa</text>
<text x="437" y="396.1">Sumber</text>
<text x="437" y="401.9">Huruf: KantorRPG Sans, turunan Alegreya Sans karya Juan Pablo del Peral (SIL OFL 1.1, paket Debian</text>
<text x="437" y="406.8">fonts-alegreya-sans), subset tertanam.</text>
</g>
</svg>
